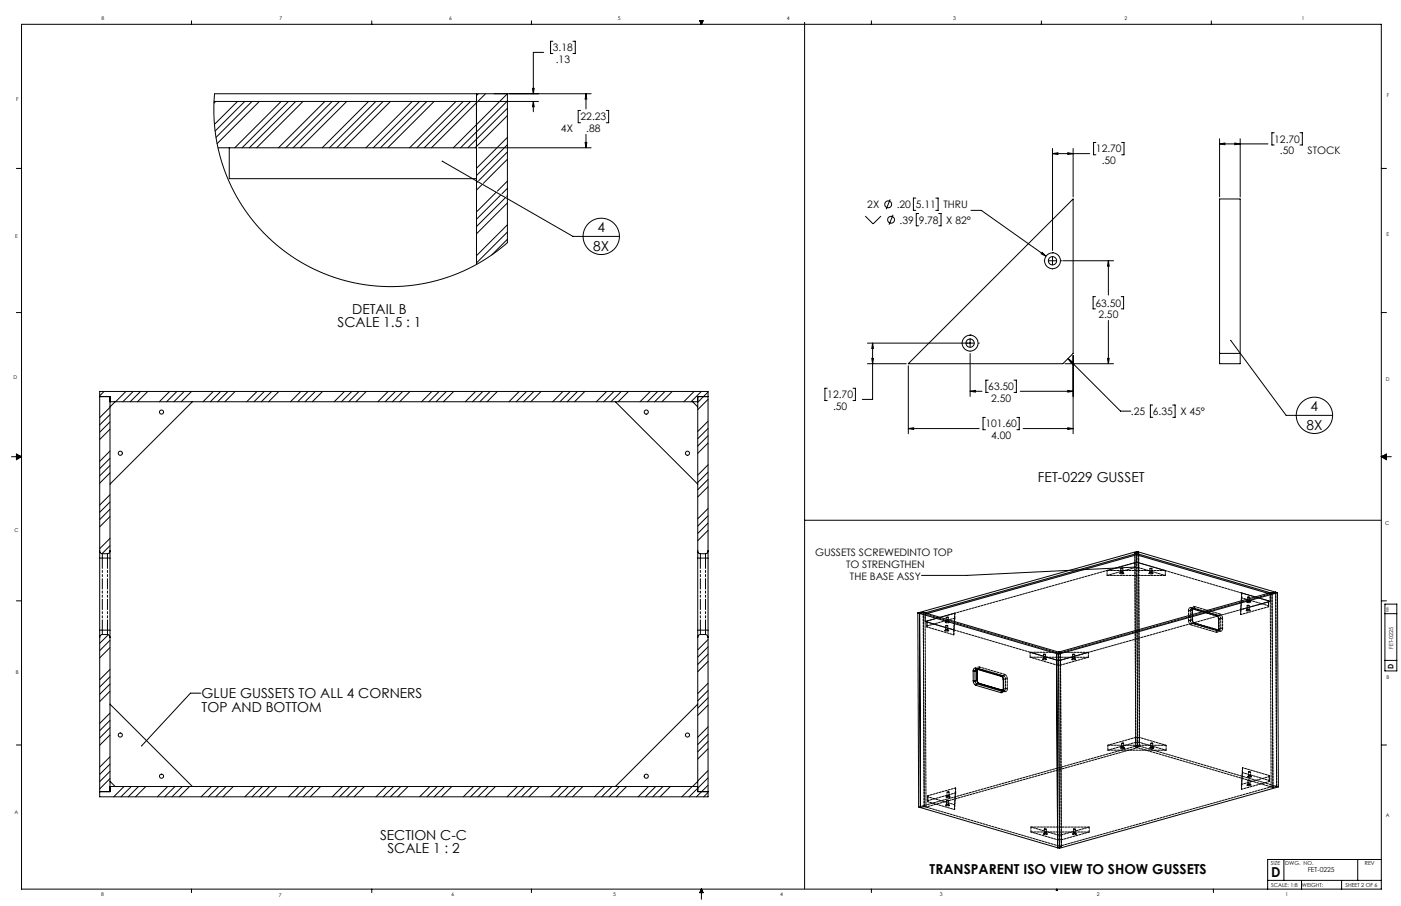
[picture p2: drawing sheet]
<svg xmlns="http://www.w3.org/2000/svg" width="864mm" height="559mm" viewBox="0 0 864 559" stroke-linecap="round" stroke-linejoin="round" font-family="sans-serif">
<g fill="none" stroke="#000" stroke-width=".62">
<path d="M13 15h838v533h-838zM118 13v2M229 13v2M328 13v2M431 13h2l-1 2zM432 13v2M433 13l-1 2M496 14v534M537 13v2M642 13v2M747 13v2M335 32h-6v26"/>
<path d="M341 25h-2v8h2M353 25h2v8h-2M294 58v105M295 58l-1 1M299 58l-33 33M328 55h1v3zM361 58l1 3h-1zM361 58v9M364 58h-232v7v12l3 19 4 10 4 9 5 10 5 8 7 7 6 7 8 7 9 6 8 5 8 4 18 5 12 2 14 1 11-1 14-3 12-4 12-5 12-7 9-7v-92l-34 33M132 63h162v28M133 63l-1 1M146 63l-14 14"/>
<path d="M151 63l-18 18M155 63l-22 22M160 63l-26 26M173 63l-28 28M178 63l-29 28M182 63l-28 28M187 63l-29 28M200 63l-28 28M205 63l-29 28M209 63l-28 28M214 63l-29 28M227 63l-28 28"/>
<path d="M232 63l-29 28M236 63l-28 28M241 63l-29 28M254 63l-28 28M259 63l-29 28M263 63l-28 28M268 63l-29 28M281 63l-29 28M286 63l-29 28M290 63l-29 28M295 63h37M313 62l-29 29"/>
<path d="M313 67l-25 24M313 71l-19 19M329 63v3h-1zM329 63v6M358 68h-2v8h2M374 68h1v8h-1M134 91h160M141 91v19h153M273 99l80 47h29M294 90l-1 1M295 91h69M313 85l-19 19"/>
<path d="M313 89l-19 19M313 94l-18 17M313 98l-15 15M361 88h1l-1 3zM361 83v8M649 95l3-1v1zM649 92v62M649 95h23M658 94l3 1h-3zM661 92v29M676 88h-2v7h2M691 88h2v7h-2"/>
<path d="M752 89l3-1v1zM752 86v35M752 89h30M761 88l3 1h-3zM764 86v35M785 82h-1v7h1M801 82h2v7h-2M10 104h3M294 112v1M297 114l-3 3M306 119l-12 12M313 112l-6 6"/>
<path d="M313 116l-4 3M851 104h4M309 120l-15 15M312 122l-18 18M313 139l-19 19M313 125l-19 19M313 121h-1M533 133l5 5 5-5M549 123l-3 6M550 133l-2 6M564 122h-1v8h1M566 132h-1v7h1"/>
<path d="M577 122h1v8h-1M579 132h1v7h-1M599 130h6l40 28M752 123h12v101h-12zM313 143l-19 19M313 148l-10 9M642 156l3 2-3-1zM649 156h.1M649 158v5M644 161h.1M646 161h5M649 166h.1"/>
<path d="M654 161h.1M655 161h31M683 161l1 3h-1zM683 161v21M10 193h3M675 183h-1v7h1M683 198v26M691 183h2v7h-2M851 193h4M535 212h66M538 212v3h-1zM538 212v34h-6"/>
<path d="M598 207h.1M598 209v5M598 217h.1M598 218v27M603 212h.1M661 219v49M752 218h12M759 210l34 46h28M510 239h-2v8h2M526 239h1v8h-1M535 224h24M537 221h1v3z"/>
<path d="M560 224l101-101v95l-6 6zM560 226v42M609 234h-1v8h1M625 234h1v8h-1M656 224h30M658 221l3 2-1 1zM658 221l33 33h6M683 221h1l-1 3zM61 245h7v95M64 241l-3 3M68 248h362M68 251l-7 7"/>
<path d="M68 256l-7 6M71 248l-3 3M78 241l-7 7M82 241l-6 7M87 241l-7 7M91 241l-6 7M105 241l-7 7M109 241l-6 7M114 241l-7 7M118 241l-6 7M119 248l-51 51M131 241l-6 7"/>
<path d="M136 241l-6 7M140 241l-6 7M145 241l-6 7M158 241l-6 7M163 241l-6 7M167 241l-6 7M172 241l-6 7M185 241l-6 7M190 241l-6 7M194 241l-6 7M199 241l-6 7M212 241l-6 7"/>
<path d="M217 241l-7 7M221 241l-6 7M226 241l-7 7M239 241l-6 7M244 241l-7 7M248 241l-6 7M253 241l-7 7M266 241l-6 7M271 241l-7 7M275 241l-6 7M280 241l-7 7M293 241l-6 7"/>
<path d="M298 241l-7 7M302 241l-6 7M307 241l-7 7M320 241l-6 7M325 241l-7 7M329 241l-6 7M334 241l-7 7M347 241l-6 7M352 241l-7 7M356 241l-6 7M361 241l-7 7M374 241l-6 7"/>
<path d="M378 241l-6 7M379 248l51 51M383 241l-6 7M387 241l-6 7M401 241l-6 7M405 241l-6 7M410 241l-6 7M414 241l-6 7M427 248l3 3M428 241l-7 7M432 241l-6 7M436 245h-6v95"/>
<path d="M436 246l-6 7M436 242l-6 6M436 260l-6 6M598 241h3v1zM598 241h7M607 257h-1v8h1M627 257h1v8h-1M629 241h32M658 241h3l-3 1zM711 250h-2v7h2M723 250h1v7h-1M68 278l-7 7"/>
<path d="M68 260l-7 7M68 265l-7 6M436 269l-6 6M436 273l-6 7M436 264l-6 7M560 264h3v1zM560 264h44M631 264h30M658 264h3l-3 1zM7 282h6M10 280l3 2-3 2zM10 280l3 2"/>
<path d="M10 281l3 1M13 282l-3 1M13 282h-3M68 283l-7 6M68 287l-7 7M68 292l-7 6M436 287l-6 6M436 291l-6 7M436 296l-6 6M851 282h7M851 282h4M851 282l4 1"/>
<path d="M851 282l4-2v4zM855 281l-4 1M855 280l-4 2M68 305l-7 7M68 310l-7 6M68 314l-7 6M68 319l-7 6M436 314l-6 6M436 318l-6 6M436 300l-6 7M61 340l1 1 1 1 4-1 1-1M61 340v53"/>
<path d="M61 340v-99h375v99M68 340v53M68 332l-7 6M68 337l-5 5M430 340l1 1 1 1 3-1 1-1M430 340v53M436 340v53M436 323l-6 6M436 327l-6 6M496 321h355M700 350l-104 5h-28M701 342l-129 36"/>
<path d="M701 342l81 24M701 342v-1l-131 37M702 340l-2 1 84 25M702 340l85 26M702 340h-1l-135 38M10 371h3M566 378v120l87 25M566 378l85 25M784 366h-1l-130 36M786 365l-2 1M787 366l1 119-135 38M787 366l-135 37"/>
<path d="M851 371h4M854 373h7v41h-7zM854 378h7M61 393l2-2 4 1 1 1M61 393v98h375v-98M67 391l-6 6M68 393v95h-7M68 395l-7 6M68 399l-7 7M430 393l1-1 1-1h3l1 2M430 393v95h6M436 394l-6 7"/>
<path d="M436 399l-6 6M68 417l-7 7M68 413l-7 6M436 403l-6 7M436 408l-6 6M600 414h1M600 414v6M600 420v2l2 1M600 420h1M601 414v6M601 420l1 2M602 412a1.5 1.5 0 0 0-2 2"/>
<path d="M602 412v1M602 412l15 5M602 413l-1 1M602 413l15 4M602 414h-1M602 414v6M602 420l1 1M602 420h-1M602 413v1M602 413v6M602 419l1 2M602 419v1"/>
<path d="M602 413h.1M617 417l1 1 1 1M617 417h.1M617 417l1 2M618 419h1M618 419v6M619 419v6M651 403h3l-85-25h-2v120M651 403l1 120M651 403h1M652 403l1 120M854 407h7"/>
<path d="M68 434l51 51M68 440l-7 6M68 422l-7 6M68 426l-7 7M124 428h-7l-30 32M430 434l-51 51M436 421l-6 7M436 426l-6 6M436 430l-6 7M436 435l-6 6M602 423l15 4M602 422v1"/>
<path d="M602 422l16 4M603 421h.1M603 421l15 5-15-5M603 421l-1 1M618 426l-1 1M618 426h.1M618 425v1M618 425h1M619 425a1.5 1.5 0 0 1-2 2M10 459h3M68 453l-7 7M68 444l-7 7"/>
<path d="M68 449l-7 6M436 448l-6 7M436 453l-6 6M436 457l-6 7M851 459h4M68 467l-7 6M68 471l-7 7M68 476l-7 6M436 480l-11 11M436 462l-6 6M436 475l-9 10M68 485h362"/>
<path d="M68 482l3 3M68 480l-7 7M76 485l-6 6M81 485l-6 6M85 485l-6 6M90 485l-6 6M103 485l-6 6M108 485l-6 6M112 485l-6 6M117 485l-7 6M130 485l-6 6M135 485l-7 6"/>
<path d="M139 485l-6 6M144 485l-7 6M157 485l-6 6M162 485l-7 6M166 485l-6 6M171 485l-7 6M184 485l-6 6M189 485l-7 6M193 485l-6 6M198 485l-7 6M211 485l-6 6M216 485l-7 6"/>
<path d="M220 485l-6 6M225 485l-7 6M238 485l-6 6M243 485l-7 6M247 485l-6 6M252 485l-7 6M265 485l-6 6M270 485l-7 6M274 485l-6 6M278 485l-6 6M292 485l-6 6M296 485l-6 6"/>
<path d="M301 485l-6 6M305 485l-6 6M319 485l-6 6M323 485l-6 6M328 485l-6 6M332 485l-6 6M346 485l-7 6M350 485l-6 6M355 485l-7 6M359 485l-6 6M373 485l-7 6M377 485l-6 6"/>
<path d="M382 485l-7 6M386 485l-6 6M400 485l-7 6M404 485l-6 6M409 485l-7 6M413 485l-6 6M427 485l-7 6M436 484l-7 7M436 489l-2 2M791 530v13M837 530v13M851 530h-70v18"/>
<path d="M118 548v3M229 548v3M328 548v3M432 548v7M432 548l1 3h-2zM432 548l1 3M432 548v3M537 548v3M651 548l1 1h-1zM748 548v3M781 543h70M802 543v5"/>
<path d="M827 543v5"/>
<circle cx="547" cy="126" r="2.1"/>
<circle cx="549" cy="136" r="2.1"/>
<circle cx="371" cy="146" r="11"/>
<circle cx="649" cy="161" r="5"/>
<circle cx="649" cy="161" r="2.6"/>
<circle cx="598" cy="212" r="5"/>
<circle cx="598" cy="212" r="2.6"/>
<circle cx="100" cy="254" r="1.3"/>
<circle cx="398" cy="254" r="1.3"/>
<circle cx="810" cy="256" r="11"/>
<circle cx="74" cy="280" r="1.3"/>
<circle cx="424" cy="280" r="1.3"/>
<circle cx="74" cy="453" r="1.3"/>
<circle cx="424" cy="453" r="1.3"/>
<circle cx="100" cy="479" r="1.3"/>
<circle cx="398" cy="479" r="1.3"/>
</g>
<g fill="#000">
<path d="M699 350h1z"/>
<path d="M658 264h3l-3 1zM560 264h3v1zM658 221l3 2-1 1zM642 156v1l3 1zM538 212v3h-1zM537 221h1v3zM658 241h3l-3 1zM598 241h3v1zM658 94l3 1h-3zM649 95l3-1v1zM683 221h1l-1 3zM683 161l1 3h-1zM761 88l3 1h-3zM752 89l3-1v1zM328 55h1v3zM329 63v3h-1zM361 88h1l-1 3zM361 58l1 3h-1z"/>
<path d="M87 460h1zM758 210h1zM272 99l1 1z"/>
</g>
<g fill="none" stroke="#000" stroke-width=".62" stroke-dasharray="6.3 1.3 1.3 1.3 1.3 1.3">
<path d="M61 344h2M63 342v2M63 344v45M66 344h2M66 344v-2M66 344h-3M432 342v2M432 344h-2M432 344v45M435 344v-2M435 344h-3M436 344h-1"/>
<path d="M61 389h2M63 389v2M63 389h3M66 391v-2M66 389h2M66 389v-45M432 389h-2M432 389v2M432 389h3M435 391v-2M435 389v-45M436 389h-1"/>
</g>
<g fill="none" stroke="#000" stroke-width=".62" stroke-dasharray="1.3 .6" stroke-dashoffset=".3">
<path d="M700 347l-18 5M700 350l-18 5M701 342v5M570 379v4M589 378l-18 5M765 376l17-5M765 379l17-5M782 371h.1M782 374h.1M783 366v5M571 387v-1M571 383v1"/>
<path d="M589 381l-18 5M602 413l1-1M653 403v4M654 407l17-5M654 410l17-5M700 455l-17 5M700 458l-17 5M782 479v-1M572 494h.1M572 491h.1M589 486l-17 5M589 489l-17 5"/>
<path d="M765 484l17-5M765 487l17-5M782 481v1M654 515l17-5M654 518l17-5"/>
</g>
<g fill="none" stroke="#000" stroke-width=".62" stroke-dasharray="1.3 .6" stroke-dashoffset=".5">
<path d="M700 350h2M702 347h-2M734 377v6M734 375h1M735 376v6M750 379v1M733 383v-6M735 382v-6M737 385l-1-1M751 382v6M751 388v-6M752 389h-1"/>
<path d="M752 381l1 7M754 388v-7M602 413v6M620 419v6M652 407h2M654 410h-2M619 425v-6M619 426v1M621 425v-6M700 458h2M702 455h-2M701 461l-130 37"/>
<path d="M652 515h2M654 518h-2M653 522l131-37"/>
</g>
<g fill="none" stroke="#000" stroke-width=".62" stroke-dasharray="1.3 .6" stroke-dashoffset=".6">
<path d="M701 347l-131 36M718 352l-16-5M718 355l-16-5M570 379l83 24M734 377h-1M735 375h1M735 376l-1 1M735 376l1-1M736 375h-2M736 375l1-1M751 380h-1M751 380l1-1"/>
<path d="M782 371l-17-5M782 374l-17-5M783 371l-82-24M570 383l83 24M571 384l17 5M571 387l17 5M734 383h-1M734 383l1-1M735 385h-1M736 384l-1 1M750 389v1M750 389h1"/>
<path d="M751 389h1M751 388v1M751 382l1-1M752 381h2M753 388h-2M753 388h1M602 413l1-1M603 412l-1 1M604 411l-1 1M619 419h1M619 417h-1M619 416v1"/>
<path d="M620 419h1M635 402l17 5M635 405l17 5M653 403l130-37M653 407l130-36M618 426h1M620 425h-1M620 425h1M701 460h1M719 460l-17-5M701 461h-1M719 463l-17-5"/>
<path d="M782 478l-16-5M570 497l1 1M572 491l16 5M572 494l16 5M782 481l-16-4M785 486l-1-1M788 485h-1M635 510l17 5M635 513l17 5M653 522h1"/>
</g>
<g fill="none" stroke="#000" stroke-width=".62" stroke-dasharray="1.3 .6" stroke-dashoffset=".2">
<path d="M692 351h-1h1M692 353h-1h1M710 351h-1h1M710 353h-1h1M733 377a1.5 1.5 0 0 1 1-2M734 375l16 4M735 375l15 5M736 375l15 5M737 374a1.5 1.5 0 0 0-2 2M750 380l-15-5M752 379l-15-5M765 366v10"/>
<path d="M765 369v10M769 374l1-1-1 1M769 376h1h-1M769 368h1h-1M769 371h1h-1M584 386h-1h1M584 388h-1h1M584 381h-1h1M584 383h-1h1M588 389l1-11M588 392l1-11M735 385l15 4"/>
<path d="M737 385l15 4M750 390l-16-5M751 388a1.5 1.5 0 0 1-1 2M751 389l-15-5M752 389l-16-5M752 389a1.5 1.5 0 0 0 2-1M603 412l16 5M604 411a1.5 1.5 0 0 0-2 2M618 417l-16-4M619 416l-15-5M643 403l2 1-2-1M643 406h2h-2"/>
<path d="M661 404h1h-1M661 406h1h-1M604 422l15 5M619 427a1.5 1.5 0 0 0 2-2M692 458h-1h1M710 459l-1-1 1 1M692 461h-1h1M701 461v-119M710 461h-1h1M766 473l-1 11M766 477l-1 10M770 476h1h-1"/>
<path d="M770 479l1-1-1 1M585 494h-2h2M585 496h-2h2M585 488l-1 1 1-1M585 491h-1h1M588 496l1-10M588 499l1-10M769 481h2h-2M769 484h2h-2M644 511h1h-1M644 514h1h-1M662 511h1h-1"/>
<path d="M662 514h1h-1"/>
</g>
<g fill="none" stroke="#000" stroke-width=".62" stroke-dasharray="1.3 .6" stroke-dashoffset="-.2">
<path d="M682 352h36M682 355h36M701 340v120M569 378l1 119M784 366l1 120M786 365l1 120M671 402h-36M671 405h-36M683 460h36M683 463h36M700 461v-120M702 460v-120"/>
<path d="M570 497l-1-119M571 498l-1-120M784 485l-1-119M785 486l-1-120M787 485l-1-120M671 510h-36M671 513h-36M653 522v-120M654 522v-120"/>
</g>
<g fill="none" stroke="#000" stroke-width=".62" stroke-dasharray="1.3 .6" stroke-dashoffset=".1">
<path d="M682 352v3M700 347v3M702 350v-3M718 352v3M589 378v3M765 376v3M765 366v3M782 374v-3M782 371v3M571 384v3M571 386v-3M588 389v3"/>
<path d="M635 402v3M652 410v-3M654 407v3M671 402v3M683 460v3M700 455v3M701 460l-135 38M702 458v-3M719 460v3M766 473v4M782 478v3M572 491v3"/>
<path d="M572 494v-3M588 496v3M589 486v3M765 484v3M782 482v-3M635 510v3M652 518v-3M654 515v3M671 510v3"/>
</g>
<g fill="none" stroke="#000" stroke-width=".62" stroke-dasharray="1.3 .6" stroke-dashoffset="-.1">
<path d="M692 354h-2l2-1 1 1h-1M710 354h-2l2-1 1 1h-1M750 379l1 1v2M769 377l-1-1h1h2l-2 1M769 372v-1h2l-2 1M584 389h1h-1h-2h2M585 384h-1h-1h2M734 385l-1-1v-1M735 382v2l2 1M754 381l-1-1-1-1M602 419l1 2 1 1M621 419l-1-2-1-1"/>
<path d="M643 406l2 1h-2v-1M661 406l2 1h-2v-1M693 462l-2-1h2v1M711 462l-2-1h1h1v1M769 479h1h1h-2M585 496v1h-2l2-1M585 491l1 1h-1h-2l2-1M769 485v-1h2l-2 1M644 514h2l-2 1h-1l1-1M661 514h3l-2 1h-1v-1"/>
</g>
<path d="M572 378l-2 1M783 366h-1M618 426l1-1" fill="none" stroke="#000" stroke-width=".62" stroke-dasharray="1.3 .6" stroke-dashoffset=".7"/>
<g fill="none" stroke="#000" stroke-width=".62" stroke-dasharray="1.3 .6" stroke-dashoffset=".4">
<path d="M691 351v2M691 353l-1 1M692 353v-2M693 354l-1-1M709 351v2M709 353l-1 1M710 353v-2M711 354l-1-1M750 380l1 2M751 380l1 1M769 373v3M769 376h-1"/>
<path d="M769 368v3M769 371h.1M770 376v-3M770 371v-3M771 376h-1M771 371h-1M583 386v2M583 388l-1 1M583 381v2M583 383v1M584 388v-2M585 383v-2"/>
<path d="M585 389l-1-1M585 384v-1M734 383l1 2M736 384l-1-2M751 382l-1-2M619 419l-1-2M619 417l1 2M643 404v2M643 406v1M645 406v-2M645 407v-1M661 404v2"/>
<path d="M661 406v1M662 406v-2M663 407l-1-1M604 421v1M691 458v3M709 458v3M691 461h.1M693 461v-3M693 461h.1M700 461l2-1M702 460l-2 1M709 461h.1"/>
<path d="M711 461v-3M711 461h.1M770 476v2M770 478l-1 1M771 478v-2M771 479v-1M567 498l3-1M570 497l84 25M583 494v2M583 496v1M584 489v2M584 491l-1 1"/>
<path d="M585 496v-2M585 491v-2M585 497v-1M586 491h-1M769 481v3M769 484h.1M771 484v-3M771 484h.1M785 486l-85-25M787 485l-2 1M787 485l-85-25M644 511v3"/>
<path d="M644 514h-1M645 514v-3M646 514h-1M662 511v3M662 514h-1M663 514v-3M664 514h-1M652 523l2-1M654 522l-2 1"/>
</g>
<g fill="none" stroke="#000" stroke-width=".62" stroke-dasharray="1.3 .6">
<path d="M734 375h1M735 376h.1M735 382h.1M751 382h.1M751 388h.1M752 389h.1M602 413h.1M602 419h.1M618 417h-1M618 419h1M618 426h1M618 425h1"/>
<path d="M619 426h-1M619 426h.1"/>
</g>
<path d="M735 375l-1 1v1M735 376v-1h1M750 389h1v-1M753 388l-1 1h-1M620 425l-1 1" fill="none" stroke="#000" stroke-width=".62" stroke-dasharray="1.3 .6" stroke-dashoffset="1"/>
<g font-size="8.5">
<text x="368" y="143">4</text>
<text x="366" y="155">8X</text>
<text x="217" y="194">DETAIL B</text>
<text x="208" y="202">SCALE 1.5 : 1</text>
<text x="808" y="254">4</text>
<text x="805" y="265">8X</text>
<text x="640" y="298">FET-0229 GUSSET</text>
<text x="124" y="431">GLUE GUSSETS TO ALL 4 CORNERS</text>
<text x="124" y="439">TOP AND BOTTOM</text>
<text x="234" y="518">SECTION C-C</text>
<text x="239" y="526">SCALE 1 : 2</text>
<text x="573" y="539">TRANSPARENT ISO VIEW TO SHOW GUSSETS</text>
<text x="784" y="541">D</text>
</g>
<g font-size="6.4">
<text x="341" y="32">3.18</text>
<text x="343" y="39">.13</text>
<text x="358" y="74">22.23</text>
<text x="346" y="81">4X</text>
<text x="361" y="81">.88</text>
<text x="785" y="88">12.70</text>
<text x="676" y="94">12.70</text>
<text x="789" y="95">.50</text>
<text x="806" y="95">STOCK</text>
<text x="679" y="101">.50</text>
<text x="535" y="128">2X</text>
<text x="553" y="128">.20</text>
<text x="565" y="128">5.11</text>
<text x="582" y="128">THRU</text>
<text x="555" y="138">.39</text>
<text x="566" y="138">9.78</text>
<text x="583" y="138">X 82°</text>
<text x="675" y="189">63.50</text>
<text x="677" y="196">2.50</text>
<text x="510" y="246">12.70</text>
<text x="609" y="241">63.50</text>
<text x="611" y="248">2.50</text>
<text x="514" y="253">.50</text>
<text x="697" y="256">.25</text>
<text x="711" y="256">6.35</text>
<text x="728" y="256">X 45°</text>
<text x="607" y="264">101.60</text>
<text x="611" y="271">4.00</text>
</g>
<g font-size="6.3">
<text x="502" y="343">GUSSETS SCREWEDINTO TOP</text>
<text x="522" y="351">TO STRENGTHEN</text>
<text x="524" y="358">THE BASE ASSY</text>
</g>
<text font-size="4.7" x="859" y="412" transform="rotate(-90 859 412)">D</text>
<text font-size="4.2" x="806" y="538">FET-0225</text>
<g font-size="3.4">
<text x="859" y="400" transform="rotate(-90 859 400)">FET-0225</text>
<text x="783" y="533">SIZE</text>
<text x="792" y="533">DWG. NO.</text>
<text x="841" y="533">REV</text>
<text x="784" y="547">SCALE: 1:8</text>
<text x="803" y="547">WEIGHT:</text>
<text x="829" y="547">SHEET 2 OF 6</text>
</g>
<g font-size="3.2">
<text x="62" y="12">8</text>
<text x="172" y="12">7</text>
<text x="277" y="12">6</text>
<text x="381" y="12">5</text>
<text x="485" y="12">4</text>
<text x="588" y="12">3</text>
<text x="693" y="12">2</text>
<text x="802" y="12">1</text>
<text x="855" y="60">F</text>
<text x="10" y="62">F</text>
<text x="9" y="147">E</text>
<text x="855" y="145">E</text>
<text x="8" y="234">D</text>
<text x="854" y="235">D</text>
<text x="9" y="328">C</text>
<text x="854" y="324">C</text>
<text x="10" y="416">B</text>
<text x="855" y="419">B</text>
<text x="9" y="502">A</text>
<text x="854" y="504">A</text>
<text x="62" y="553">8</text>
<text x="172" y="553">7</text>
<text x="278" y="553">6</text>
<text x="378" y="553">5</text>
<text x="481" y="553">4</text>
<text x="579" y="553">3</text>
<text x="676" y="553">2</text>
<text x="792" y="553">1</text>
</g>
<text font-size="2" x="856" y="378" transform="rotate(-90 856 378)">REV</text>
</svg>
